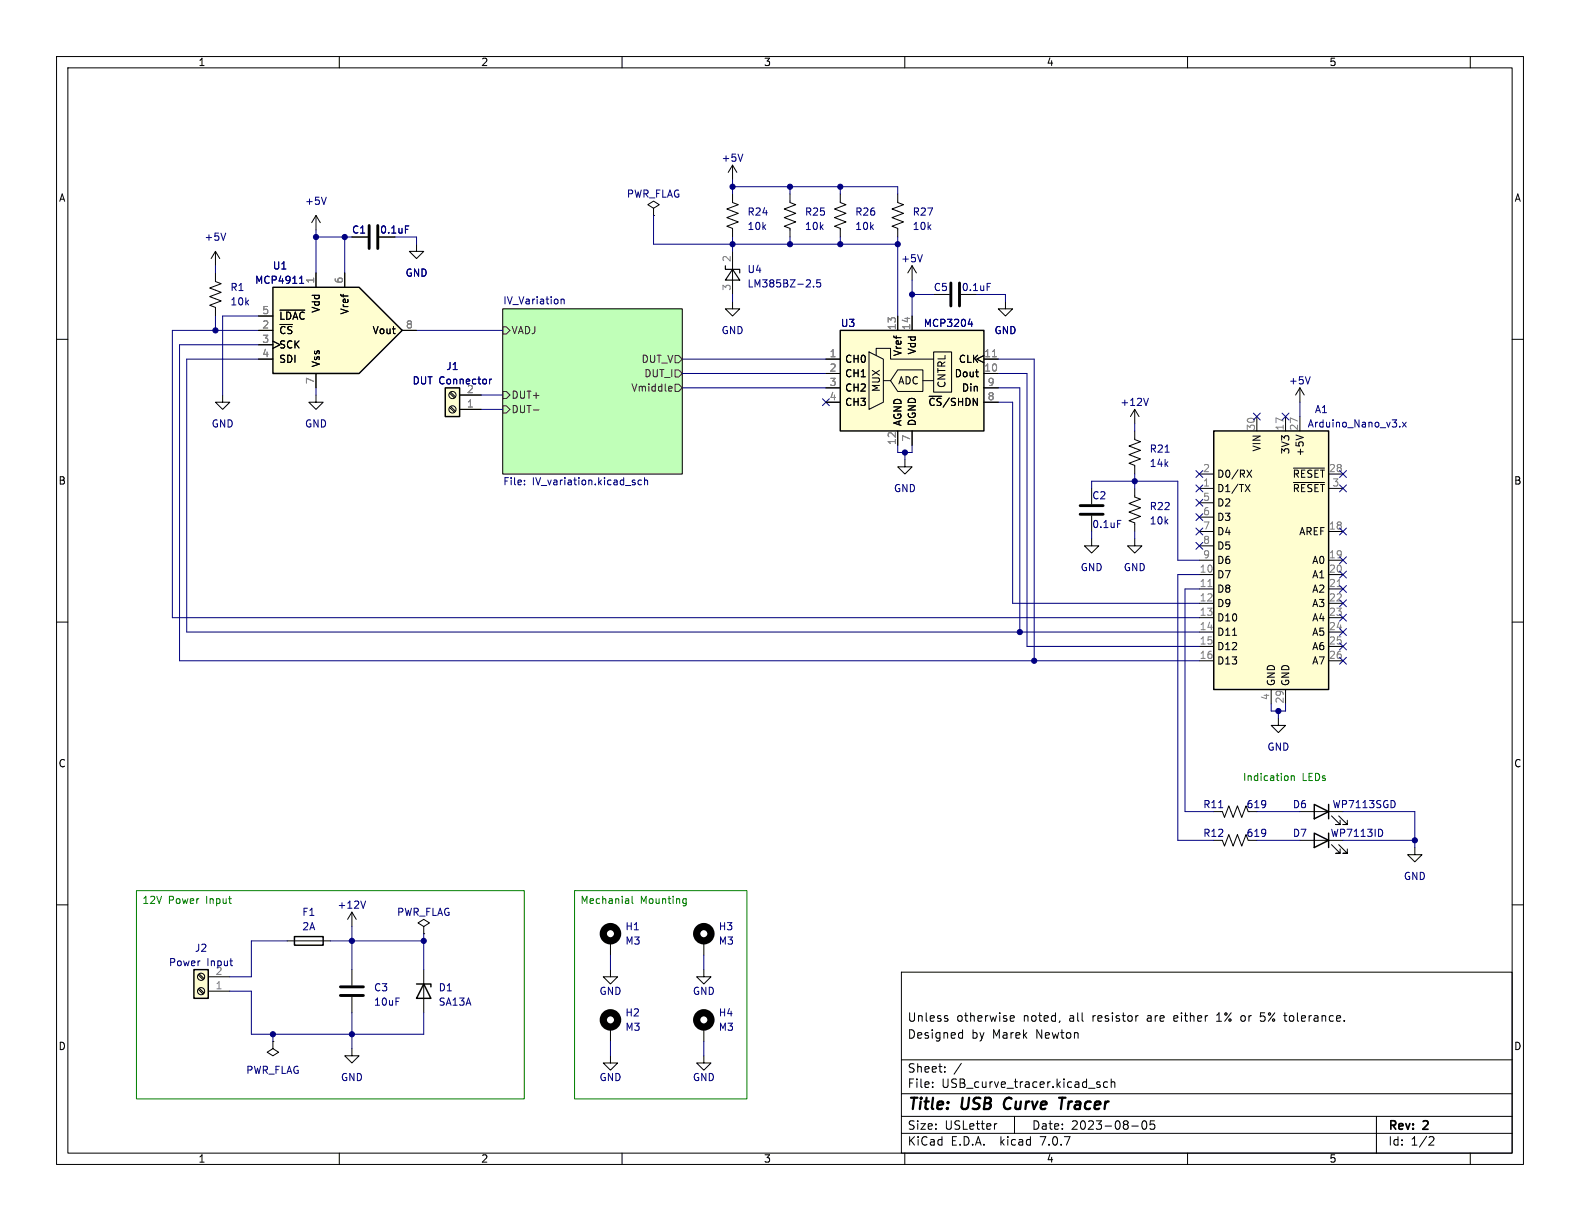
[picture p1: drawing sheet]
<svg xmlns="http://www.w3.org/2000/svg" width="279mm" height="216mm" viewBox="0 0 279 216" stroke-linecap="round" stroke-linejoin="round" font-family="sans-serif">
<g fill="none" stroke="#000" stroke-width=".18">
<path d="M10 10h259.4v195.9h-259.4zM12 12h255.4v191.9h-255.4zM60 10v2M110 10v2M160 10v2M210 10v2M260 10v2M55.9 38.1l-.8 1.3M55.9 38.1v2.5M55.9 38.1l.7 1.3M10 60h2M38.1 48.3v1.5l1 .4-2 .7 2 .8-2 .8 2 .7-2 .8 1 .4v1.5"/>
<path d="M88.9 54.6h31.7v29.2h-31.7zM267.4 60h2M10 110h2M267.4 110h2M10 160h2M267.4 160h2M62.2 171.5v2.7M62.2 176.3v2.8M74.9 171.5v7.6M159.4 171.9h108v32h-108zM167.4 179.6l.2 .1M178.7 179.7l.4-.1 .3 .3-.8 .2"/>
<path d="M201.3 179.6l-.3 .1M215.4 179.3l-.3 .2M223.6 179.1h-.7v.7l.5-.1M159.4 197.4h108M159.4 193.4h108M159.4 187.4h108M164.9 192.1v.2M164.9 191.4v.1M167.1 189.4v.2M167.1 188.7v.1M167.4 180.1l.2 .2-.2 .3M169.8 182.6l.4 .1"/>
<path d="M170 188l-1.3 1.9M170.2 182.1v1.5M170.2 183.5l-.4 .1M176.3 198.7l-.3 .1M178.7 180.5h.6M179.4 197.4v3M187.4 180.5l-.1 .3M194 191.7l.5 .2 .1 .2-.2 .2-.5-.1M194 191.4h.5M195.9 191.4l-.5-.1-.3 .3v.4l.2 .2h.6M196.5 191.4l.2-.1 .4 .1v.9M196.5 190.8v1.5"/>
<path d="M200.1 199.1h1.2M202.1 198.3l.2-.1a.81 .81 0 0 1 .6 .6 .81 .81 0 0 1-.3 .8l-.2 .1a.81 .81 0 0 1-.3-1.4zM204.1 198.2h-.7v.7l.2-.1h.5l.1 .2-.1 .5-.2 .2-.5-.2M215.1 180.6h.9M222.9 180.4l.5 .2M243.4 197.4v6.5M60 203.9v2M110 203.9v2M159.4 200.4h108M160 203.9v2M210 203.9v2M252.9 201l.5 .1 .2 .3-1 1.1h1"/>
<path d="M260 203.9v2"/>
</g>
<path d="M177.8 194.4a1.27 1.27 0 0 0 0 1.6M187.3 194.1h1.1M187.9 194.1l-.3 2" fill="none" stroke="#000" stroke-width=".4"/>
<path d="M88.9 54.6h31.7v29.2h-31.7z" fill="#c0ffb8" stroke="#c0ffb8" stroke-width=".18"/>
<path d="M88.9 57.8h.6l.7 .6-.7 .7h-.6zM88.9 71.8h.6l.7 .6-.7 .6h-.6zM88.9 69.2h.6l.7 .7-.7 .6h-.6zM94.3 72.5h1M118.4 68.3l.4 .1v.2l-.6 .1M118.8 69.1l-.4 .1M119.4 65.4h.6l.6 .6-.6 .7h-.6zM119.4 62.9h.6l.6 .6-.6 .6h-.6zM119.4 67.9h.6l.6 .7-.6 .6h-.6z" fill="none" stroke="#800000" stroke-width=".18"/>
<path d="M99.2 52.9v.8M99.2 53l.2-.1h.3l.1 .8M92.7 85.6v.1M92.7 84.9v.2M112.3 85.4v.3M113.4 84.9h-.3l-.3 .2 .1 .6h.5M114 85l.2-.1h.3v.8M114 84.5v1.2" fill="none" stroke="#000080" stroke-width=".18"/>
<path d="M60.2 176h4.1M60.2 174.5h4.1" fill="none" stroke="#000" stroke-width=".51"/>
<path d="M57.7 34.9l-.4 1.2" fill="none" stroke="#000084" stroke-width=".18"/>
<path d="M73.7 174h2.5v.5M74.9 174l1.3 2.5h-2.5z" fill="none" stroke="#000" stroke-width=".25"/>
<path d="M48.3 50.8h15.2l7.6 7.6-7.6 7.6h-15.2z" fill="#fffed0"/>
<path d="M48.3 50.8h15.2l7.6 7.6-7.6 7.6h-15.2zM148.6 58.4h25.4v17.8h-25.4zM78.7 68.6h2.6v5.1h-2.6zM214.6 76.2h20.3v45.7h-20.3zM232.4 142.2l2.5 1.3-2.5 1.3zM232.4 147.3l2.5 1.3-2.5 1.3zM234.9 142.2v2.6M234.9 147.3v2.6M34.3 171.5h2.5v5h-2.5zM52.1 165.6h5v1.5h-5z" fill="none" stroke="#000" stroke-width=".25"/>
<g fill="none" stroke="#000" stroke-width=".18">
<path d="M115.6 36.8l1-.6-1-.6-1 .6 1 .6v1.3M115.6 38.1h.1M129.5 34.3v1.5l1.1 .4-2.1 .8 2.1 .7-2.1 .8 2.1 .7-2.1 .8 1 .4v1.5M129.5 29.2v2.6M129.5 29.2l-.7 1.3M129.5 29.2l.8 1.3M139.7 34.3v1.5l1 .4-2 .8 2 .7-2 .8 2 .7-2 .8 1 .4v1.5M148.6 34.3v1.5l1 .4-2 .8 2 .7-2 .8 2 .7-2 .8 1 .4v1.5M158.7 34.3v1.5l1.1 .4-2.1 .8 2.1 .7-2.1 .8 2.1 .7-2.1 .8 1 .4v1.5M38.1 44.5l-.8 1.2M38.1 44.5v2.5M38.1 44.5l.8 1.2"/>
<path d="M45.7 58.4h2.6M45.7 55.9h2.6M49.5 54.8h4.4M55.9 48.3v2.5M61 48.3v2.5M62.2 41.9h2.8M71.1 58.4h2.6M73.7 43.2v1.3h-1.3l1.3 1.2 1.2-1.2h-1.2M129.5 53.3v1.3h-1.2l1.2 1.3 1.3-1.3h-1.3M129.5 44.5v7.6M158.7 55.9v2.5M161.3 47v2.5"/>
<path d="M161.3 55.9v2.5M161.3 47l-.8 1.3M161.3 47l.8 1.3M165.1 52.1h2.8M177.8 53.3v1.3h-1.3l1.3 1.3 1.3-1.3h-1.3M39.4 69.9v1.2h-1.3l1.3 1.3 1.2-1.3h-1.2M45.7 61h2.6M45.7 63.5h2.6M48.3 60.3l1.2 .7-1.2 .6M55.9 69.9v1.2h-1.3l1.3 1.3 1.2-1.3h-1.2M55.9 66v2.6M79.5 69.5l.9 .9"/>
<path d="M79.5 72.1l.9 .8M79.7 69.3l.8 .9M79.7 71.9l.8 .8M81.3 72.4h3.8M81.3 69.9h3.8M146 63.5h2.6M146 66h2.6M146 68.6h2.6M146 71.1h2.6M153.7 62.2l2.5 1.3v7.6l-2.5 1.3zM154.9 62.9v-1.3h2.6v1.9h7.6M156.2 67.3h1.3"/>
<path d="M158.7 65.4h4.5v3.8h-4.5l-1.2-1.9zM158.7 76.2v2.5M161.3 76.2v2.5M163.2 67.3h1.9M165.1 62.2h3.2v7.1h-3.2zM174 62.9l-1.3 .6 1.3 .6M174 63.5h2.5M174 66h2.5M174 68.6h2.5M174 71.1h2.5M200.7 76.2v1.5l1 .4-2.1 .8 2.1 .7-2.1 .8 2.1 .8-2.1 .7 1.1 .4v1.5M200.7 72.4v2.5"/>
<path d="M200.7 72.4l-.8 1.3M200.7 72.4l.7 1.3M222.2 73.7v2.5M227.3 73.7v2.5M229.2 76.9l1.2 .5M229.9 68.6v2.5M229.9 73.7v2.5M229.9 68.6l-.8 1.3M229.9 68.6l.7 1.3M160 81.3v1.3h-1.3l1.3 1.2 1.3-1.2h-1.3M193 95.3v1.2h1.3l-1.3 1.3-1.2-1.3h1.2M193 86.4v2.8"/>
<path d="M193 91.2v2.8M200.7 86.4v1.5l1 .4-2.1 .7 2.1 .8-2.1 .8 2.1 .7-2.1 .8 1.1 .4v1.5M200.7 95.3v1.2h1.2l-1.2 1.3-1.3-1.3h1.3M212.1 86.4h2.5M212.1 94h2.5M212.1 99.1h2.5M212.1 83.8h2.5M212.1 88.9h2.5M212.1 91.4h2.5M212.1 96.5h2.5M220.2 85.7l.8 1.2M220.5 83.1l.8 1.3"/>
<path d="M221 85.7l-.8 1.2M221.3 83.1l-.8 1.3M228.7 82.8h5.5M228.7 85.3h5.5M234.9 86.4h2.6M234.9 94h2.6M234.9 99.1h2.6M234.9 83.8h2.6M212.1 101.6h2.5M212.1 104.1h2.5M212.1 106.7h2.5M212.1 109.2h2.5"/>
<path d="M212.1 111.8h2.5M212.1 114.3h2.5M212.1 116.8h2.5M218 112.3h.7M234.9 101.6h2.6M234.9 104.1h2.6M234.9 106.7h2.6M234.9 109.2h2.6M234.9 111.8h2.6M234.9 114.3h2.6M234.9 116.8h2.6M224.8 121.9v2.6"/>
<path d="M226.1 127v1.3h-1.3l1.3 1.2 1.2-1.2h-1.2M227.3 121.9v2.6M216.2 148.6l.3 1 .8-2 .8 2 .7-2 .8 2 .7-2 .4 1M216.2 143.5l.3 1 .8-2 .8 2 .7-2 .8 2 .7-2 .4 1M229.9 143.5h7.6M229.9 148.6h5M235.5 144.3l1.5 1.5h-.8h.8v-.8M235.5 149.4l1.5 1.5h-.8h.8v-.8M236.7 144.3l1.6 1.5h-.8h.8v-.8M236.7 149.4l1.6 1.5h-.8h.8v-.8M250.2 149.9v1.2h1.3l-1.3 1.3-1.3-1.3h1.3M35.1 172.4l.8 .8"/>
<path d="M35.1 174.9l.8 .9M35.2 172.2l.9 .9M35.2 174.8l.9 .8M36.8 175.3h3.8M36.8 172.7h3.8M50.8 166.4h7.6M62.2 161.3l-.7 1.3M62.2 161.3v2.5M62.2 161.3l.8 1.3M74.9 163.8l1-.6-1-.6-1 .6 1 .6v1.3M74.9 165.1h.1M107.9 171.5v1.2h1.3l-1.3 1.3-1.2-1.3h1.2"/>
<path d="M107.9 166.4v2.5M124.5 171.5v1.2h1.2l-1.2 1.3-1.3-1.3h1.3M124.5 166.4v2.5M48.3 184.2v1.2l1 .7-1 .6-1.1-.6 1.1-.7M48.3 184.2h.1M62.2 185.4v1.3h1.3l-1.3 1.3-1.2-1.3h1.2M107.9 186.7v1.3h1.3l-1.3 1.2-1.2-1.2h1.2M107.9 181.6v2.6M124.5 186.7v1.3h1.2l-1.2 1.2-1.3-1.2h1.3M124.5 181.6v2.6"/>
<circle cx="80" cy="72.4" r=".63"/>
<circle cx="80" cy="69.8" r=".63"/>
<circle cx="35.6" cy="175.3" r=".63"/>
<circle cx="35.6" cy="172.7" r=".63"/>
</g>
<g fill="none" stroke="#000084" stroke-width=".18">
<path d="M71.7 39.9h.6M131.4 27.2l-.5 1.3M39.9 41.2l-.4 1.3M53 50.1h.7M53.1 49.1l.2-.3v1.3M143.9 50.6v.1M145.1 49.5h-.6l-.1 .6 .2-.1h.4l.1 .2v.4l-.2 .1-.5-.1M163.1 45l-.4 1.3M171.2 57.3h.8M171.8 56.9v.8M174.6 50.1h.6M86.6 67v.9"/>
<path d="M86.9 67l-.3 .3M145.4 70.5l1.3 1.2M146.7 70.5l-1.3 1.2M203.1 70.4l-.4 1.3M221.6 73.1l1.3 1.2M222.9 73.1l-1.3 1.2M226.7 73.1l1.2 1.2M227.9 73.1l-1.2 1.2M231.7 66.6l-.4 1.3M247.5 75.4v.1M248 74.7l.7 .8M248.7 74.7l-.7 .8"/>
<path d="M197.6 92h.6M211.5 90.8l1.2 1.2M211.5 83.2l1.2 1.2M211.5 88.3l1.2 1.2M211.5 93.4l1.2 1.2M211.5 85.8l1.2 1.2M211.5 95.9l1.2 1.2M212.7 90.8l-1.2 1.2M212.7 83.2l-1.2 1.2M212.7 88.3l-1.2 1.2M212.7 93.4l-1.2 1.2M212.7 85.8l-1.2 1.2"/>
<path d="M212.7 95.9l-1.2 1.2M236.9 83.2l1.2 1.2M236.9 93.4l1.2 1.2M236.9 98.5l1.2 1.2M236.9 85.8l1.2 1.2M238.1 83.2l-1.2 1.2M238.1 93.4l-1.2 1.2M238.1 98.5l-1.2 1.2M238.1 85.8l-1.2 1.2M236.9 116.2l1.2 1.2M236.9 113.7l1.2 1.2M236.9 111.2l1.2 1.2"/>
<path d="M236.9 108.6l1.2 1.2M236.9 106.1l1.2 1.2M236.9 101l1.2 1.2M236.9 103.5l1.2 1.2M238.1 116.2l-1.2 1.2M238.1 113.7l-1.2 1.2M238.1 111.2l-1.2 1.2M238.1 108.6l-1.2 1.2M238.1 106.1l-1.2 1.2M238.1 101l-1.2 1.2M238.1 103.5l-1.2 1.2M64.6 159.3l-.4 1.3"/>
<path d="M244.3 146.7l.2 .5-.2 .6M246.7 141.9v.6M40.6 169.9h.5M41 170.8h.1"/>
</g>
<path d="M65.3 39.9v4M66.8 39.9v4M168.1 50v4.1M169.7 50v4.1M191 90.9h4.1M191 89.4h4.1" fill="none" stroke="#000" stroke-width=".51"/>
<g fill="none" stroke="#000080" stroke-width=".18">
<path d="M115.6 38.1v5.1h43.1M129.5 33h29.2v1.3M129.5 31.8v2.5M139.7 33v1.3M148.6 33v1.3M38.1 47v1.3M38.1 55.9v2.5M45.7 58.4h-15.2v50.8h181.6M45.7 55.9h-6.3v14M55.9 40.6v7.7M55.9 41.9h6.3M61 41.9v6.4"/>
<path d="M69.8 41.9h3.9v1.3M73.7 58.4h15.2M129.5 41.9v2.6M129.5 52.1v1.2M139.7 41.9v1.3M148.6 41.9v1.3M158.7 41.9v14M161.3 49.5v6.4M161.3 52.1h3.8M172.7 52.1h5.1v1.2M45.7 63.5h-12.7v48.3h179.1M45.7 61h-14v55.8h180.4"/>
<path d="M55.9 68.6v1.3M85.1 69.9h3.8M85.1 72.4h3.8M120.6 63.5h25.4M120.6 66h25.4M120.6 68.6h25.4M158.7 78.7v1.3h2.6v-1.3M176.5 66h5.1v48.3h30.5M176.5 71.1h2.6v35.6h33M176.5 63.5h6.4v53.3M176.5 68.6h3.8v43.2M200.7 74.9v1.3"/>
<path d="M206 80h.8M229.9 71.1v2.6M160 80v1.3M193 86.4v-1.3h15.3v14h3.8M193 94v1.3M200.7 83.8v2.6M200.7 94v1.3M212.1 101.6h-3.8v47h6.3M212.1 104.1h-2.6v39.4h5.1M224.8 124.5v1.2h2.5v-1.2M226.1 125.7v1.3M215.5 142.8h.7"/>
<path d="M222.2 148.6h7.7M222.2 143.5h7.7M237.5 148.6h12.7M237.5 143.5h12.7v6.4M40.6 175.3h3.8v7.6h30.5v-3.8M50.8 166.4h-6.4v6.3h-3.8M58.4 166.4h16.5M62.2 163.8v7.7M62.2 179.1v6.3M74.9 165.1v6.4M107.9 168.9v2.6M124.5 168.9v2.6"/>
<path d="M48.3 182.9v1.3M107.9 184.2v2.5M124.5 184.2v2.5"/>
</g>
<g fill="#fffed0" stroke="#fffed0" stroke-width=".18">
<path d="M214.6 76.2h20.3v45.7h-20.3z"/>
<path d="M148.6 58.4h25.4v17.8h-25.4z"/>
<path d="M34.3 171.5h2.5v5h-2.5z"/>
<path d="M78.7 68.6h2.6v5.1h-2.6z"/>
</g>
<path d="M175.5 63.1h.7M213.6 103.7h.7M236.5 103.7h.7" fill="none" stroke="#808080" stroke-width=".18"/>
<g fill="none" stroke="#000" stroke-width="1.3">
<circle cx="107.9" cy="165.1" r="1.27"/>
<circle cx="124.5" cy="165.1" r="1.27"/>
<circle cx="107.9" cy="180.3" r="1.27"/>
<circle cx="124.5" cy="180.3" r="1.27"/>
</g>
<path d="M128.3 47v.6h2.5v.7M129.5 47.6l1.3 1.9h-2.5z" fill="none" stroke="#000" stroke-width=".2"/>
<path d="M227.7 137.3v.6M228.3 137.2v.8M228.3 137.3l.2-.1h.3l.1 .8M24.1 157.5h68.6v36.8h-68.6zM101.6 157.5h30.5v36.8h-30.5zM111 158.9l.2 .2v.7M111.2 159.7l-.1 .1M111.2 159.2l-.1 .1M111.8 158.5v1.1l.2 .2M121 158.9l.3 .1M121.3 158.9v1l-.1 .2-.3 .1M121.3 159.7l-.3 .1" fill="none" stroke="#008000" stroke-width=".18"/>
<g fill="#000080" stroke="#000080" stroke-width=".18">
<circle cx="226.1" cy="125.7" r=".46"/>
<circle cx="250.2" cy="148.6" r=".46"/>
<circle cx="139.7" cy="43.2" r=".46"/>
<circle cx="139.7" cy="33" r=".46"/>
<circle cx="148.6" cy="33" r=".46"/>
<circle cx="148.6" cy="43.2" r=".46"/>
<circle cx="158.7" cy="43.2" r=".46"/>
<circle cx="161.3" cy="52.1" r=".46"/>
<circle cx="129.5" cy="43.2" r=".46"/>
<circle cx="129.5" cy="33" r=".46"/>
<circle cx="62.2" cy="182.9" r=".46"/>
<circle cx="48.3" cy="182.9" r=".46"/>
<circle cx="182.9" cy="116.8" r=".46"/>
<circle cx="180.3" cy="111.8" r=".46"/>
<circle cx="160" cy="80" r=".46"/>
<circle cx="200.7" cy="85.1" r=".46"/>
<circle cx="61" cy="41.9" r=".46"/>
<circle cx="55.9" cy="41.9" r=".46"/>
<circle cx="38.1" cy="58.4" r=".46"/>
<circle cx="62.2" cy="166.4" r=".46"/>
<circle cx="74.9" cy="166.4" r=".46"/>
</g>
<g font-size="2.8">
<text x="160.4" y="196.8">Title:</text>
<text x="170.1" y="196.8">USB</text>
<text x="178.4" y="196.8">Curve</text>
<text x="189" y="196.8">Tracer</text>
</g>
<g font-size="2.1">
<text x="160.4" y="183.9">Designed</text>
<text x="160.4" y="180.9">Unless</text>
<text x="169.1" y="180.9">otherwise</text>
<text x="171.8" y="183.9">by</text>
<text x="175.6" y="183.9">Marek</text>
<text x="181" y="180.9">noted,</text>
<text x="183.4" y="183.9">Newton</text>
<text x="189.2" y="180.9">all</text>
<text x="193.5" y="180.9">resistor</text>
<text x="203.3" y="180.9">are</text>
<text x="208.1" y="180.9">either</text>
<text x="215.9" y="180.9">1% or</text>
<text x="223.9" y="180.9">5% tolerance.</text>
<text x="160.4" y="189.9">Sheet:</text>
<text x="160.4" y="192.6">File:</text>
<text x="166.5" y="192.6">USB_curve_tracer.kicad_sch</text>
<text x="160.4" y="202.8">KiCad</text>
<text x="160.4" y="200">Size:</text>
<text x="167.1" y="200">USLetter</text>
<text x="168.1" y="202.8">E.D.A.</text>
<text x="177" y="202.8">kicad</text>
<text x="182.4" y="200">Date:</text>
<text x="184.2" y="202.8">7.0.7</text>
<text x="189.4" y="200">2023-08-05</text>
<text x="245.4" y="200.2">Rev:</text>
<text x="245.4" y="202.8">Id:</text>
<text x="249.5" y="202.8">1/2</text>
<text x="251.8" y="200.2">2</text>
</g>
<g font-size="1.8">
<text x="35" y="11.9">1</text>
<text x="85" y="11.9">2</text>
<text x="135" y="11.9">3</text>
<text x="185" y="11.9">4</text>
<text x="235" y="11.9">5</text>
<text x="10.3" y="35.9">A</text>
<text x="267.7" y="35.9">A</text>
<text x="67.1" y="41.5">0.1uF</text>
<text x="49.3" y="59.3">~{CS}</text>
<text x="49.3" y="56.7">~{LDAC}</text>
<text x="56.7" y="55.4" transform="rotate(-90 56.7 55.4)">Vdd</text>
<text x="61.8" y="55.7" transform="rotate(-90 61.8 55.7)">Vref</text>
<text x="65.8" y="59.3">Vout</text>
<text x="49.3" y="61.8">SCK</text>
<text x="49.3" y="64.4">SDI</text>
<text x="56.7" y="65" transform="rotate(-90 56.7 65)">Vss</text>
<text x="149.4" y="64.4">CH0</text>
<text x="159.6" y="63.1" transform="rotate(-90 159.6 63.1)">Vref</text>
<text x="162.2" y="62.8" transform="rotate(-90 162.2 62.8)">Vdd</text>
<text x="169.5" y="64.4">CLK</text>
<text x="149.4" y="66.9">CH1</text>
<text x="149.4" y="69.4">CH2</text>
<text x="149.4" y="72">CH3</text>
<text x="155.8" y="69.4" transform="rotate(-90 155.8 69.4)">MUX</text>
<text x="158.7" y="68.2">ADC</text>
<text x="164.1" y="72">~{CS}/SHDN</text>
<text x="167.4" y="68.7" transform="rotate(-90 167.4 68.7)">CNTRL</text>
<text x="168.7" y="66.9">Dout</text>
<text x="170" y="69.4">Din</text>
<text x="159.6" y="75.4" transform="rotate(-90 159.6 75.4)">AGND</text>
<text x="162.2" y="75.4" transform="rotate(-90 162.2 75.4)">DGND</text>
<text x="223.1" y="79.9" transform="rotate(-90 223.1 79.9)">VIN</text>
<text x="228.2" y="80.4" transform="rotate(-90 228.2 80.4)">3V3</text>
<text x="230.7" y="80.8" transform="rotate(-90 230.7 80.8)">+5V</text>
<text x="10.3" y="85.9">B</text>
<text x="215.1" y="87.2">D1/TX</text>
<text x="215.1" y="84.7">D0/RX</text>
<text x="215.1" y="89.8">D2</text>
<text x="228.5" y="84.7">~{RESET}</text>
<text x="228.5" y="87.2">~{RESET}</text>
<text x="267.7" y="85.9">B</text>
<text x="215.1" y="92.3">D3</text>
<text x="215.1" y="94.8">D4</text>
<text x="229.6" y="94.8">AREF</text>
<text x="215.1" y="97.4">D5</text>
<text x="215.1" y="99.9">D6</text>
<text x="231.9" y="99.9">A0</text>
<text x="215.1" y="102.5">D7</text>
<text x="215.1" y="105">D8</text>
<text x="215.1" y="107.5">D9</text>
<text x="231.9" y="102.5">A1</text>
<text x="231.9" y="105">A2</text>
<text x="231.9" y="107.5">A3</text>
<text x="215.1" y="110.1">D10</text>
<text x="215.1" y="112.6">D11</text>
<text x="231.9" y="110.1">A4</text>
<text x="231.9" y="112.6">A5</text>
<text x="215.1" y="115.2">D12</text>
<text x="215.1" y="117.7">D13</text>
<text x="231.9" y="115.2">A6</text>
<text x="231.9" y="117.7">A7</text>
<text x="225.7" y="121.4" transform="rotate(-90 225.7 121.4)">GND</text>
<text x="228.2" y="121.4" transform="rotate(-90 228.2 121.4)">GND</text>
<text x="10.3" y="135.9">C</text>
<text x="267.7" y="135.9">C</text>
<text x="10.3" y="185.9">D</text>
<text x="267.7" y="185.9">D</text>
<text x="35" y="205.8">1</text>
<text x="85" y="205.8">2</text>
<text x="135" y="205.8">3</text>
<text x="185" y="205.8">4</text>
<text x="235" y="205.8">5</text>
</g>
<g font-size="1.8" fill="#000084">
<text x="127.5" y="28.8">+5V</text>
<text x="110.8" y="35.2">PWR_FLAG</text>
<text x="53.8" y="36.4">+5V</text>
<text x="132.1" y="40.9">10k</text>
<text x="142.2" y="40.9">10k</text>
<text x="151.1" y="40.9">10k</text>
<text x="161.3" y="40.9">10k</text>
<text x="36.1" y="42.8">+5V</text>
<text x="159.3" y="46.6">+5V</text>
<text x="45" y="50.4">MCP4911</text>
<text x="71.6" y="49.1">GND</text>
<text x="132.1" y="51">LM385BZ-2.5</text>
<text x="170" y="51.7">0.1uF</text>
<text x="40.6" y="54.2">10k</text>
<text x="127.5" y="59.3">GND</text>
<text x="163.3" y="58">MCP3204</text>
<text x="175.8" y="59.3">GND</text>
<text x="72.9" y="68.2">DUT Connector</text>
<text x="198" y="72">+12V</text>
<text x="227.8" y="68.2">+5V</text>
<text x="37.3" y="75.8">GND</text>
<text x="53.8" y="75.8">GND</text>
<text x="231.1" y="75.8">Arduino_Nano_v3.x</text>
<text x="203.2" y="82.8">14k</text>
<text x="158" y="87.2">GND</text>
<text x="193" y="93.6">0.1uF</text>
<text x="203.2" y="92.9">10k</text>
<text x="191" y="101.2">GND</text>
<text x="198.6" y="101.2">GND</text>
<text x="224" y="132.9">GND</text>
<text x="220.3" y="143.1">619</text>
<text x="235.5" y="143.1">WP7113SGD</text>
<text x="220.3" y="148.2">619</text>
<text x="235.2" y="148.2">WP7113ID</text>
<text x="248.2" y="155.8">GND</text>
<text x="59.6" y="160.9">+12V</text>
<text x="53.4" y="164.7">2A</text>
<text x="70.1" y="162.2">PWR_FLAG</text>
<text x="110.5" y="167.2">M3</text>
<text x="127" y="167.2">M3</text>
<text x="29.8" y="171">Power</text>
<text x="36.6" y="171">Input</text>
<text x="38" y="172.5">2</text>
<text x="66" y="178">10uF</text>
<text x="77.5" y="178">SA13A</text>
<text x="105.9" y="176.1">GND</text>
<text x="122.4" y="176.1">GND</text>
<text x="110.5" y="182.5">M3</text>
<text x="127" y="182.5">M3</text>
<text x="43.4" y="190.1">PWR_FLAG</text>
<text x="60.2" y="191.4">GND</text>
<text x="105.9" y="191.4">GND</text>
<text x="122.4" y="191.4">GND</text>
</g>
<g font-size="1.8" fill="#000080">
<text x="62.2" y="41.5">C1</text>
<text x="132.1" y="38.3">R24</text>
<text x="142.2" y="38.3">R25</text>
<text x="151.1" y="38.3">R26</text>
<text x="161.3" y="38.3">R27</text>
<text x="48.2" y="47.9">U1</text>
<text x="40.6" y="51.7">R1</text>
<text x="88.9" y="53.9">IV_Variation</text>
<text x="132.1" y="48.5">U4</text>
<text x="165" y="51.7">C5</text>
<text x="148.6" y="58">U3</text>
<text x="78.8" y="65.6">J1</text>
<text x="232.4" y="73.3">A1</text>
<text x="203.2" y="80.2">R21</text>
<text x="88.9" y="86.1">File:</text>
<text x="94.1" y="86.1">IV_variation.kicad_sch</text>
<text x="193" y="88.5">C2</text>
<text x="203.2" y="90.4">R22</text>
<text x="212.7" y="143.1">R11</text>
<text x="228.5" y="143.1">D6</text>
<text x="212.7" y="148.2">R12</text>
<text x="228.5" y="148.2">D7</text>
<text x="53.4" y="162.2">F1</text>
<text x="110.5" y="164.7">H1</text>
<text x="127" y="164.7">H3</text>
<text x="34.4" y="168.5">J2</text>
<text x="66" y="175.5">C3</text>
<text x="77.5" y="175.5">D1</text>
<text x="110.5" y="179.9">H2</text>
<text x="127" y="179.9">H4</text>
</g>
<g font-size="1.8" fill="#808080">
<text x="129.3" y="46.4" transform="rotate(-90 129.3 46.4)">2</text>
<text x="55.6" y="50.2" transform="rotate(-90 55.6 50.2)">1</text>
<text x="60.7" y="50.2" transform="rotate(-90 60.7 50.2)">6</text>
<text x="129.3" y="51.5" transform="rotate(-90 129.3 51.5)">3</text>
<text x="46.3" y="58.2">2</text>
<text x="46.3" y="55.6">5</text>
<text x="71.7" y="58.2">8</text>
<text x="158.5" y="58.5" transform="rotate(-90 158.5 58.5)">13</text>
<text x="161" y="58.5" transform="rotate(-90 161 58.5)">14</text>
<text x="46.3" y="60.7">3</text>
<text x="46.3" y="63.2">4</text>
<text x="146.6" y="63.2">1</text>
<text x="146.6" y="65.8">2</text>
<text x="173.9" y="65.8">10</text>
<text x="173.9" y="63.2">11</text>
<text x="55.6" y="68" transform="rotate(-90 55.6 68)">7</text>
<text x="82.5" y="69.6">2</text>
<text x="146.6" y="68.3">3</text>
<text x="146.6" y="70.9">4</text>
<text x="174.6" y="70.9">8</text>
<text x="174.6" y="68.3">9</text>
<text x="82.5" y="72.1">1</text>
<text x="222" y="76.2" transform="rotate(-90 222 76.2)">30</text>
<text x="227.1" y="76.2" transform="rotate(-90 227.1 76.2)">17</text>
<text x="229.6" y="76.2" transform="rotate(-90 229.6 76.2)">27</text>
<text x="158.5" y="78.8" transform="rotate(-90 158.5 78.8)">12</text>
<text x="161" y="78.2" transform="rotate(-90 161 78.2)">7</text>
<text x="212.7" y="83.6">2</text>
<text x="234.9" y="83.6">28</text>
<text x="212.7" y="86.1">1</text>
<text x="212.7" y="88.6">5</text>
<text x="235.5" y="86.1">3</text>
<text x="212.7" y="91.2">6</text>
<text x="212.7" y="93.7">7</text>
<text x="234.9" y="93.7">18</text>
<text x="212" y="101.3">10</text>
<text x="212.7" y="96.3">8</text>
<text x="212.7" y="98.8">9</text>
<text x="234.9" y="98.8">19</text>
<text x="234.9" y="101.3">20</text>
<text x="212" y="103.9">11</text>
<text x="212" y="106.4">12</text>
<text x="234.9" y="103.9">21</text>
<text x="234.9" y="106.4">22</text>
<text x="212" y="109">13</text>
<text x="212" y="111.5">14</text>
<text x="234.9" y="109">23</text>
<text x="234.9" y="111.5">24</text>
<text x="212" y="114">15</text>
<text x="212" y="116.6">16</text>
<text x="234.9" y="114">25</text>
<text x="234.9" y="116.6">26</text>
<text x="224.5" y="123.9" transform="rotate(-90 224.5 123.9)">4</text>
<text x="227.1" y="124.5" transform="rotate(-90 227.1 124.5)">29</text>
<text x="38" y="175">1</text>
</g>
<g font-size="1.8" fill="#800000">
<text x="90.4" y="59.3">VADJ</text>
<text x="113.4" y="64.4">DUT_V</text>
<text x="90.4" y="70.7">DUT+</text>
<text x="111.5" y="69.4">Vmiddle</text>
<text x="113.8" y="66.9">DUT_I</text>
<text x="90.4" y="73.3">DUT-</text>
</g>
<g font-size="1.8" fill="#008000">
<text x="219.7" y="138.2">Indication</text>
<text x="230.3" y="138.2">LEDs</text>
<text x="25.1" y="160.2">12V</text>
<text x="29.8" y="160.2">Power</text>
<text x="36.6" y="160.2">Input</text>
<text x="102.6" y="160.2">Mechanial</text>
<text x="113.2" y="160.2">Mounting</text>
</g>
</svg>
